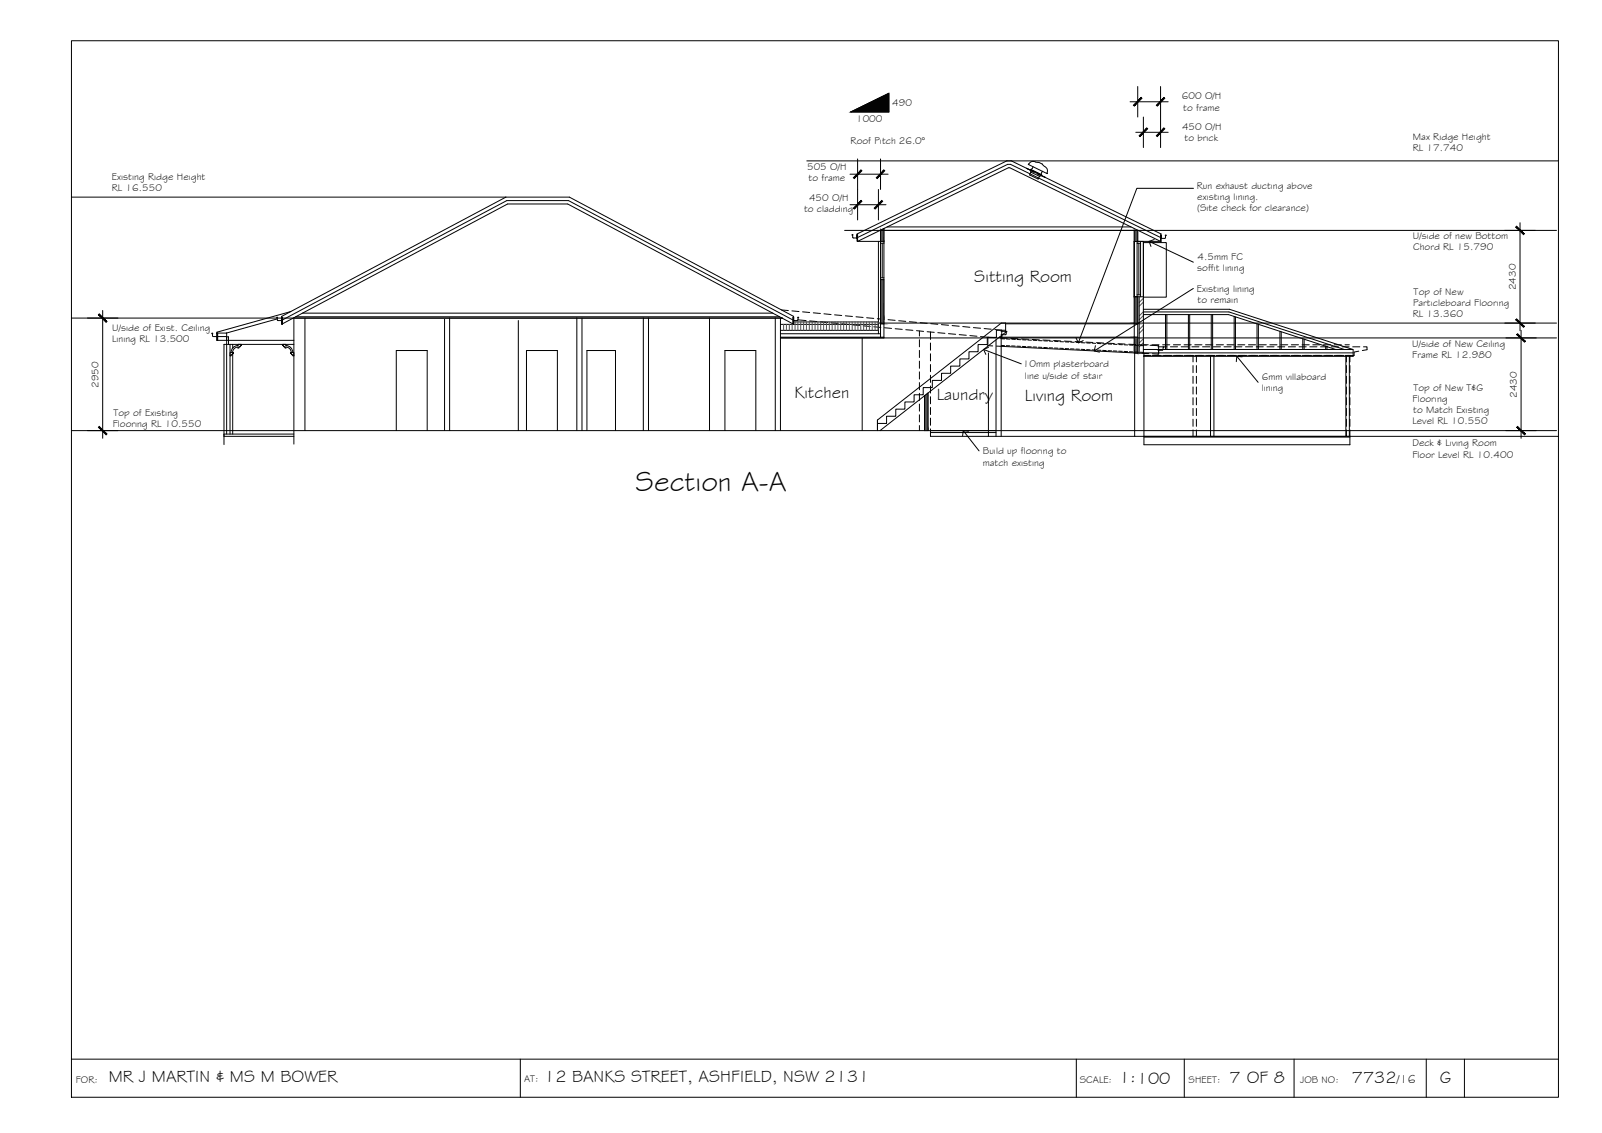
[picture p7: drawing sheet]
<svg xmlns="http://www.w3.org/2000/svg" width="420mm" height="297mm" viewBox="0 0 420 297" stroke-linecap="round" stroke-linejoin="round" font-family="sans-serif">
<!-- layer: HATCH -->
<g fill="#545454" stroke="#545454" stroke-width=".26">
<path d="M230.9 60.3l.9-.4v.4z"/>
<path d="M242.5 103.8l.9-.7v.7z"/>
<path d="M297.5 90.4h.9v2.1z"/>
<path d="M230.9 60.3l.9 .1zM230.9 60.3l.9 .1z"/>
<path d="M230.9 60.4l.9 2.9v-2.9zM230.9 60.4l.9 2.9h-.9z"/>
<path d="M297.5 77.8l.9 6.9v-6.9zM297.5 77.8l.9 6.9h-.9z"/>
<path d="M297.5 84.7l.9 .2v-.2zM297.5 84.7l.9 .2h-.9z"/>
<path d="M242.5 103.8l.9 9.1v-9.1zM242.5 103.8l.9 9.1h-.9z"/>
<path d="M297.5 88.4l.9 .2v-.2zM297.5 88.4l.9 .2h-.9z"/>
<path d="M297.5 88.6l.9 1.7v-1.7zM297.5 88.6l.9 1.7h-.9zM297.5 90.3l.9 .1zM297.5 90.3l.9 .1z"/>
<path d="M297.5 90.4v2.1h.9zM297.5 92.5l.9 .1z"/>
<path d="M230.9 73.3l.9 10.3v-10.3zM230.9 73.3l.9 10.3h-.9zM230.9 83.6l.9 .1zM230.9 83.6l.9 .1z"/>
<path d="M230.9 83.7l.9 1v-1zM230.9 83.7l.9 1h-.9z"/>
<path d="M230.9 84.7l.9 .2v-.2zM230.9 84.7l.9 .2h-.9z"/>
<path d="M297.5 60.4l.9 2.9v-2.9zM297.5 60.4l.9 2.9h-.9z"/>
</g>
<!-- layer: CEILING-FLOOR LINES -->
<path d="M18.7 51.7h114M211.6 42.2h197.1M221.5 60.4h186.7M18.7 83.4h186.2M204.7 88.6h203.5M230.4 84.7h177.8M18.7 112.9h389.5M244 114.4h164.7" fill="none" stroke="#000" stroke-width=".26"/>
<!-- layer: BORDER -->
<path d="M18.7 10.7h390v277h-390zM18.7 277.7h390M136.5 277.7v10M282.3 277.7v10M310.6 277.7v10M339.4 277.7v10M374.1 277.7v10M384.1 277.7v10" fill="none" stroke="#000" stroke-width=".26"/>
<!-- layer: TEXT -->
<path d="M223.1 29.4l10-4.9v4.9z" fill="#000" stroke="#000" stroke-width=".26"/>
<path d="M223.1 29.4l10-4.9v4.9z" fill="none" stroke="#000" stroke-width=".26"/>
<!-- layer: MASK -->
<g fill="#fff" stroke="#fff" stroke-width=".26">
<path d="M271.4 42.4l.2 .1z"/>
<path d="M270.6 44.3l2.5 1.2z"/>
<path d="M272.5 42.6l1 .7zM272.1 42.6h.4l1 .7z"/>
<path d="M272.1 42.6l1.6 .9zM271.9 42.6l1.8 .9z"/>
<path d="M271.9 42.6l2.1 1.1zM271.6 42.5l2.4 1.2z"/>
<path d="M271.6 42.5l2.4 1.2zM271.6 42.5l2.3 1.1z"/>
<path d="M274 43.7l.2 .1zM273.9 43.6l.3 .2z"/>
<path d="M271.6 42.5l2.3 1.1zM271.6 42.5l2.3 1.1z"/>
<path d="M271.4 42.4l.2 .1zM271.4 42.4l.2 .1z"/>
<path d="M273.9 43.6l.3 .2zM273.8 43.6l.4 .2z"/>
<path d="M271.6 42.5l2.3 1.1zM271.6 42.5l2.2 1.1z"/>
<path d="M271.4 42.4l.3 .2zM271.3 42.4l.4 .2z"/>
<path d="M273.8 43.6l.6 .3zM273.7 43.6l.7 .3z"/>
<path d="M271.7 42.6l2.1 1zM271.7 42.6l2 1z"/>
<path d="M271.3 42.4l.5 .2zM271.1 42.3l.7 .3z"/>
<path d="M273.7 43.6l.7 .3zM273.7 43.6l.7 .3z"/>
<path d="M273.7 43.6l.7 .3zM273.7 43.6l.7 .3z"/>
<path d="M271.8 42.6l1.9 1zM271.8 42.6l1.9 1z"/>
<path d="M271.1 42.3l.7 .4zM271.1 42.3l.7 .4z"/>
<path d="M273.7 43.6l.8 .4zM273.5 43.6l1 .4z"/>
<path d="M271.8 42.7l1.9 .9zM271.8 42.7l1.7 .9z"/>
<path d="M271.1 42.3l.8 .5zM271 42.3l.9 .5z"/>
<path d="M271 42.3l.9 .5zM270.9 42.3l1 .5z"/>
<path d="M273.5 43.6l1 .5zM273.5 43.6l1 .5z"/>
<path d="M271.9 42.8l1.6 .8zM271.9 42.8l1.6 .8z"/>
<path d="M270.9 42.3l1 .5zM270.9 42.3l1 .5z"/>
<path d="M273.5 43.6l1.1 .6zM273.4 43.6l1.2 .6z"/>
<path d="M271.9 42.8l1.6 .8zM271.9 42.8l1.5 .8z"/>
<path d="M270.9 42.3l1.1 .6zM270.8 42.3l1.2 .6z"/>
<path d="M270.8 42.3l1.2 .7zM270.7 42.3l1.3 .7z"/>
<path d="M273.4 43.6l1.2 .7zM273.3 43.6l1.3 .7z"/>
<path d="M272 42.9l1.4 .7zM272 42.9l1.3 .7z"/>
<path d="M270.7 42.3l1.3 .7zM270.7 42.3l1.3 .7z"/>
<path d="M273.3 43.6l1.4 .7zM273.2 43.7l1.5 .6z"/>
<path d="M272 43l1.3 .6zM272 43l1.2 .7z"/>
<path d="M270.7 42.3l1.3 .8zM270.6 42.4l1.4 .7z"/>
<path d="M273.2 43.7l1.5 .8zM273.1 43.7l1.6 .8z"/>
<path d="M272 43.1l1.2 .6zM272 43.1l1.1 .6z"/>
<path d="M270.6 42.4l1.5 .8zM270.5 42.4l1.6 .8z"/>
<path d="M273.1 43.7l1.6 .8zM273.1 43.7l1.6 .8z"/>
<path d="M273.1 43.7l1.6 .8zM273.1 43.7l1.6 .8z"/>
<path d="M272.1 43.2l1 .5zM272.1 43.2l1 .5z"/>
<path d="M270.5 42.4l1.6 .8zM270.5 42.4l1.6 .8z"/>
<path d="M273.1 43.7l1.6 1v-.2zM273 43.8l.1-.1 1.6 1z"/>
<path d="M272.1 43.2l.9 .6 .1-.1zM272.1 43.2l.9 .6z"/>
<path d="M270.5 42.4l1.6 1zM270.3 42.5l.2-.1 1.6 1z"/>
<path d="M270.3 42.5l4.5 2.2zM270.3 42.5l4.5 2.2zM270.3 42.5l4.5 2.2zM270.3 42.5l4.5 2.2z"/>
<path d="M270.3 42.5l4.4 2.4 .1-.2zM270.1 42.7l.2-.2 4.4 2.4zM270.1 42.7l4.6 2.2zM270.1 42.7l4.6 2.2z"/>
<path d="M270.1 42.7l4.6 2.4v-.2zM270.1 42.7l4.6 2.4-4.7-2.3zM270 42.8l4.7 2.3zM270 42.8l4.7 2.3z"/>
<path d="M270 42.8l4.6 2.6 .1-.3zM270 42.8l4.6 2.6-4.7-2.4z"/>
<path d="M269.9 43l4.8 2.4zM269.7 43l5 2.4z"/>
<path d="M269.7 43l5 2.4zM269.7 43l4.9 2.5z"/>
<path d="M270.9 43.7l2.3 1.6 .2-.4zM270.9 43.7l2.3 1.6-2.4-1.2z"/>
<path d="M270.8 44.1l2.4 1.2zM270.8 44.1l2.4 1.2z"/>
<path d="M270.7 44.1l2.5 1.2zM270.7 44.1l2.5 1.3z"/>
<path d="M270.7 44.2l2.4 1.2zM270.7 44.2l2.4 1.2z"/>
<path d="M270.7 44.2l2.4 1.2zM270.7 44.2l2.4 1.2z"/>
<path d="M270.7 44.2l2.4 1.3zM270.6 44.3l2.5 1.2zM270.6 44.3l2.5 1.2z"/>
<path d="M270.6 44.3l2.5 1.3zM270.6 44.3l2.5 1.3z"/>
<path d="M270.6 44.3l2.5 1.3zM270.6 44.3l2.5 1.3z"/>
<path d="M270.6 44.3l2.6 1.3zM270.5 44.4l2.7 1.2zM270.5 44.4l2.7 1.2zM270.5 44.4l2.7 1.2z"/>
<path d="M270.5 44.4l2.7 1.3zM270.4 44.4l2.8 1.3z"/>
<path d="M270.4 44.4l2.8 1.4zM270.4 44.4l2.8 1.4z"/>
<path d="M270.4 44.5l2.7 1.5 .1-.2zM270.4 44.5l2.7 1.5-2.8-1.4z"/>
</g>
<!-- layer: NEWWORK -->
<g fill="none" stroke="#000" stroke-width=".26">
<path d="M231.8 59.9v3.4M232.7 59.5h63.9M269.8 43a1.37 1.37 0 0 1 2.1-.5 2.44 2.44 0 0 1 2.1 1.2 1.48 1.48 0 0 1 .6 1.8l-4.9-2.4 .2-.1M270.3 44.7l.9 .5M270.3 44.7l.1 .4M270.3 44.6l-1.1-.5 1.1 .5 .1-.1 2.8 1.3-.1 .2 1.1 .5-1.1-.5 .1-.3M270.4 45.1l-.4 .8 2.3 1 .3-.7M270.4 45.1l2.2 1.1M270.4 44.5l2.8 1.3M270.9 43.7l-.6 1M272.1 45.6l.9 .5-.4 .1M273.2 45.3v.4"/>
<path d="M273.4 44.9l-.2 .4M223.6 62.2l.2 .2M223.7 61.6h-.3l.2 .1v.5M224.8 61.5v1.8h.1v-1.8h-.1v.9h-1M224.9 62.3l39.4-19.2h.7l39.4 19.2M224.9 61.6l-.1-.3 39.3-19.1h1.1l39.3 19.1-.1 .3M230.9 60.3v3h-6l39.6-19.3h.3l39.6 19.3h-6.9M230.9 73.3v15.1M231.8 73.3v15.3h-26.9M231.8 60.4h66.7M297.5 60.4v32.1M297.5 77.8h2.4"/>
<path d="M298.4 60.4v2.9M298.4 77.8v14.8M298.8 63.3h.1M298.8 77.8v14.8M299.9 63.6h6v14.3h-6M299.9 63.3v29.3M304.5 61.6v1.8h-.1v-1.8h.1v.9l1.1-.1 .1-.5 .2-.2h-.3M204.7 88.4h27.1M204.7 87.5h26.2M204.7 86.6h25.7M204.7 85h25.7M208.1 84.4h22.3"/>
<path d="M226.1 88.6v24.3M230.9 84.9h.9M230.9 84.7h.9M261.2 89.1v25.3M262.1 88.4h36.3M263.7 84.9h34.7M299.9 91.6h55v1.8h-55M299.9 92.5h55M299.9 82.5h22.3l28.1 9.1M299.9 81.1h22.5l32.4 10.5M299.9 81.8h22.4l30.3 9.8M305.7 82.5v9.1"/>
<path d="M306 82.5v9.1M311.7 82.5v9.1M312 82.5v9.1M317.5 93.4v21M317.7 82.5v9.1M318 82.5v9.1M318.4 93.4v21M323.7 83v8.6M324 83.1v8.5M329.7 84.9v6.7M330 85v6.6M335.7 86.9v4.7"/>
<path d="M336 87v4.6M341.7 88.8v2.8M342 88.9v2.7M347.7 90.8v.8M348 90.9v.7M353 93.4v21M353.9 93.4v21M242.5 103.8v9.1M243.4 103.1v9.8M244 112.9h17.2M244 113.4h17.2"/>
</g>
<!-- layer: EXISTING -->
<g fill="none" stroke="#000" stroke-width=".26">
<path d="M55.7 88l.2 .2M55.8 87.4h-.3l.2 .2v.4M56.9 87.3v.9h-1M56.9 87.3h.2v1.9h-.2zM59.4 89.2h17.7M59.4 88.3v25.5M60.3 92.4h.9v.3h-.3v.3h-.3v.3h-.3zM60.3 90.3v23.5M61 90.3v1M61 92.4v21.4M62.4 91.2h.3v-.3h.3v-.3h.3v-.3h-.9v.3a1.77 1.77 0 0 0-1.8 1.8M62.4 91.3v-.3a1.41 1.41 0 0 0-1.4 1.4"/>
<path d="M72.7 83.6l-13.3 3.7M73.9 83.2v.8h-1.1l-.3-.8h.3M73.9 83.2h.2v1.8h-.2zM73.9 85v-2.1l58.8-31.2h16.6l58.8 31.2v2.1M74.1 83.9l58.8-31.3h16.2l58.8 31.3M74.1 84.9l59-31.4h15.8l59 31.4M75 90.6a1.81 1.81 0 0 1 1.8 1.8M75 91a1.41 1.41 0 0 1 1.4 1.4M75 90.6v-.3h-.9v.3h.3v.3h.3v.3h.3M75 91v.3M76.2 92.4h.9v.9h-.3v-.3h-.3v-.3h-.3zM76.3 81.7l-19.4 5.4v.2h2.5v1.9h-2.5v-1h2.5"/>
<path d="M77 83.4h128.3M77.1 90.3h-18.4v26.3M77.1 83.4v33M77.5 83.1h127M79.3 82.1h123.4M80 83.4v29.5M116.6 83.7v29.2M117.9 83.4v29.5M135.9 84v28.9M151.3 83.4v29.5M152.6 83.4v29.5M168.7 83.4v29.5"/>
<path d="M170.1 83.4v29.5M186.1 83.4v29.5M203.3 83.4v29.5M204.7 83.4v29.5M204.9 81.3l1.9 .1M207.7 81.5l1.9 .2M207.9 83.2h.2v1.8h-.2zM208.1 83.2v.8h1l.2-.2M209.2 83.2h.3l-.2 .7M209.3 83.9l2.1 .1M210.5 81.8l1.9 .1M212.4 84.1l1.8 .2"/>
<path d="M213.3 82l1.9 .2M215.2 84.4l1.8 .2M216.1 82.3l1.9 .2M218 84.6l1.8 .2M218.9 82.5l1.9 .2M220.8 84.9l1.8 .2M221.7 82.8l1.9 .2M223.6 85.2l1.8 .1M224.5 83.1l1.9 .1M226.4 85.4l1.8 .2M227.3 83.3l1.9 .2M229.2 85.7l1.8 .1"/>
<path d="M230.1 83.6l1.9 .1M232 85.9l1.8 .2M232.9 83.8l1.9 .2M234.8 86.2l1.8 .2M235.7 84.1l1.9 .2M237.6 86.4l1.8 .2M238.5 84.3l1.9 .2M240.4 86.7l1.8 .2M241.1 86.8v1.3M241.1 89.1v1.8M241.1 91.9v1.8M241.1 94.7v1.9"/>
<path d="M241.1 97.5v1.9M241.3 84.6l1.9 .2M243.2 87l1.8 .1M244 87v2M244 89.9v1.9M244 92.7v1.9M244 95.6v1.8M244 98.4v1.9M244.1 84.9l1.9 .1M246 87.2l1.8 .2M246.9 85.1l1.9 .2M248.8 87.5l1.8 .1"/>
<path d="M249.7 85.4l1.9 .1M251.6 87.7l1.8 .2M252.5 85.6l1.9 .2M254.4 88l1.8 .2M255.3 85.9l1.9 .2M257.2 88.2l2.1 .2M258.1 86.1l1.9 .2M259.2 92.5v21.9M260.9 86.4l1.8 .2v2h-.2M261.3 90.7l40 2M261.4 88.5l-2.3-.1v2.2l1.3 .1M262.3 88.6l1.9 .1"/>
<path d="M262.5 86.9h1.5l-.1 .7M262.6 88.4v26M263.9 87.5l-.2 .2h-1.2M265.1 88.7l1.9 .1M267.9 88.9l1.9 .1M270.7 89l1.9 .1M273.5 89.1l1.9 .1M276.3 89.3l1.9 .1M279.1 89.4l1.9 .1M281.9 89.5l1.9 .2M284.8 89.7l1.8 .1M287.6 89.8l1.8 .1"/>
<path d="M290.4 90l1.9 .1M293.2 90.1l1.9 .1M296 90.2l1.9 .1M297.6 92.5v21.9M298.8 90.4l1.9 .1M300 92.6v24h54v-3.9M300 93.2h1.8M301.6 90.5l2.3 .1v2.2l-1.7-.1M302.7 93.2h1.9M303.7 90.9h1.5l-.4 .9M303.7 91.8h1.1M303.9 91.8v1"/>
<path d="M305.1 90.9h.9M305.5 93.2h1.9M307 90.9h1.8M308.4 93.2h1.8M309.8 90.9h1.8M311.2 93.2h1.9M312.6 90.9h1.9M312.9 93.2v1.7M312.9 95.8v1.9M312.9 98.7v1.8M313.8 93.2v1.7M313.8 95.8v1.9"/>
<path d="M313.8 98.7v1.8M314 93.2h1.9M315.4 90.9h1.9M316.8 93.2h1.9M318.2 90.9h1.9M319.6 93.2h1.9M321 90.9h1.9M322.4 93.2h1.9M323.8 90.9h1.9M325.2 93.2h1.9M326.7 90.9h1.8M328 93.2h1.9"/>
<path d="M329.5 90.9h1.8M330.9 93.2h1.8M332.3 90.9h1.8M333.7 93.2h1.9M335.1 90.9h1.9M336.5 93.2h1.9M337.9 90.9h1.9M339.3 93.2h1.9M340.7 90.9h1.9M342.1 93.2h1.9M343.5 90.9h1.9M344.9 93.2h1.9"/>
<path d="M346.3 90.9h1.9M347.7 93.2h1.9M349.2 90.9h1.8M350.5 93.2h1.9M352 90.9h1.8M353.1 93.2v1.7M353.1 95.8v1.9M353.1 98.7v1.8M354 93.2v1.7M354 95.8v1.9M354 98.7v1.8M354.8 90.9h1.8"/>
<path d="M356.4 92.1l-1.3 .2v.9h-1.7M357.6 90.9h.9v.8l-1.2 .2M58.7 113.8h18.4M58.7 114.4h18.4M103.9 112.9v-21h8.1v21M138.1 112.9v-21h8.1v21M153.9 112.9v-21h7.5v21M190.1 112.9v-21h8.1v21M241.1 100.3v1.9M241.1 103.1v1.9M241.1 105.9v1.9M241.1 108.7v1.9"/>
<path d="M241.1 111.6v1.3M244 101.2v1.9M244 104v1.9M244 106.8v1.9M244 109.6v1.9M244 112.4v2M300 114.4h54M300 114.6h54M312.9 101.4v1.9M312.9 104.3v1.8M312.9 107.1v1.9M312.9 109.9v1.9"/>
<path d="M312.9 112.7v1.7M313.8 101.4v1.9M313.8 104.3v1.8M313.8 107.1v1.9M313.8 109.9v1.9M313.8 112.7v1.7M353.1 101.4v1.9M353.1 104.3v1.8M353.1 107.1v1.9M353.1 109.9v1.9M353.1 112.7v1.7M354 101.4v1.9"/>
<path d="M354 104.3v1.8M354 107.1v1.9M354 109.9v1.9"/>
</g>
<!-- layer: DIMENSION -->
<g fill="none" stroke="#000" stroke-width=".26">
<path d="M296.4 26.7h10M297.9 34.7h8.5M298.4 22.7v8M299.9 30.7v8M304.4 22.7v16M222.9 53.7h9.5M222.9 45.7h10M224.9 41.7v16M230.4 49.7v8M230.9 41.7v8M398.7 58.4v28.3M394.7 60.4h8"/>
<path d="M22.9 83.4h8M26.9 81.4v33.5M394.7 84.7h8M394.9 88.6h8M398.9 86.6v28.3M22.9 112.9h8M394.9 112.9h8"/>
</g>
<!-- layer: 0 -->
<g fill="#000" stroke="#000" stroke-width=".26">
<path d="M299.3 25.6l-1.8 2.2 2-2zM297.3 27.6l2-2-1.8 2.2z"/>
<path d="M300.8 33.6l-1.8 2.2 2-2zM298.8 35.6l2-2-1.8 2.2z"/>
<path d="M305.3 33.6l-2 2 .2 .2zM305.3 33.6l.2 .2-2 2z"/>
<path d="M305.3 25.6l-2 2 .2 .2zM305.3 25.6l.2 .2-2 2z"/>
<path d="M225.8 52.6l-1.8 2.2 2-2zM223.8 54.6l2-2-1.8 2.2z"/>
<path d="M225.8 44.6l-1.8 2.2 2-2zM225.8 44.6l-1.8 2.2-.2-.2z"/>
<path d="M229.3 54.6l.2 .2 1.8-2.2zM231.3 52.6l.2 .2-2 2z"/>
<path d="M231.8 44.6l-2 2 .2 .2zM231.8 44.6l.2 .2-2 2z"/>
<path d="M397.6 59.5l2 2 .2-.2zM397.6 59.5l.2-.2 2 2z"/>
<path d="M25.8 82.5l2 2 .2-.2zM26 82.3l2 2-2.2-1.8z"/>
<path d="M397.8 83.6l-.2 .2 2.2 1.8zM397.6 83.8l2.2 1.8-.2 .2z"/>
<path d="M397.8 87.7l2 2 .2-.2zM397.8 87.7l.2-.2 2 2z"/>
<path d="M26 111.8l-.2 .2 2.2 1.8zM25.8 112l2.2 1.8-.2 .2z"/>
<path d="M397.8 112l2.2 1.8-2-2zM397.8 112l2.2 1.8-.2 .2z"/>
</g>
<!-- layer: 0.13 -->
<g fill="none" stroke="#000" stroke-width=".26">
<path d="M59.4 88.3h.5v2M204.9 83.4h.3M300 93.2h1.2M300 90.4h1.2M302.1 93.2h1.9M302.1 90.4h1.9M304.9 93.2h1.9M304.9 90.4h1.9M307.7 93.2h1.9M307.7 90.4h1.9M310.5 93.2h1.9M310.5 90.4h1.9"/>
<path d="M313.4 93.2h1.8M313.4 90.4h1.8M316.2 93.2h1.9M316.2 90.4h1.9M319 93.2h1.9M319 90.4h1.9M321.8 93.2h1.9M321.8 90.4h1.9M324.6 93.2h1.9M324.6 90.4h1.9M327.4 93.2h1.9M327.4 90.4h1.9"/>
<path d="M330.2 93.2h1.9M330.2 90.4h1.9M333 93.2h1.9M333 90.4h1.9M335.9 93.2h1.8M335.9 90.4h1.8M338.7 93.2h1.9M338.7 90.4h1.9M341.5 93.2h1.9M341.5 90.4h1.9M344.3 93.2h1.9M344.3 90.4h1.9"/>
<path d="M347.1 93.2h1.9M347.1 90.4h1.9M349.9 93.2h1.9M349.9 90.4h1.9M352.7 93.2h1.2v.3M352.7 90.4h1.2"/>
</g>
<!-- layer: HATCH -->
<g fill="none" stroke="#545454" stroke-width=".26">
<path d="M299.9 78.2l-1.1 1.1M299.9 79.2l-1.1 1.1M205.5 85v1.6M206.3 85v1.6M207 85v1.6M207.8 85v1.6M208.5 84.4v2.2M209.3 84.4v2.2M210 84.4v2.2M210.8 84.4v2.2M211.5 84.4v2.2M212.3 84.4v2.2"/>
<path d="M213 84.4v2.2M213.8 84.4v2.2M214.5 84.4v2.2M215.3 84.4v2.2M216 84.4v2.2M216.8 84.4v2.2M217.5 84.4v2.2M218.3 84.4v2.2M219 84.4v2.2M219.8 84.4v2.2M220.5 84.4v2.2M221.3 84.4v2.2"/>
<path d="M222 84.4v2.2M222.8 84.4v2.2M223.5 84.4v2.2M224.3 84.4v2.2M225 84.4v2.2M225.7 84.4v2.2M226.5 84.4v2.2M227.3 84.4v2.2M228 84.4v2.2M228.8 84.4v2.2M229.5 84.4v2.2M230.3 84.4v2.2"/>
<path d="M299.9 89.8l-1.1 1.1M299.9 81.7l-1.1 1.1M299.9 85.3l-1.1 1.1M299.9 88.8l-1.1 1.1M299.9 92.4l-.3 .2M299.9 82.7l-1.1 1.1M299.9 86.3l-1.1 1.1"/>
</g>
<!-- layer: INSULCLAD -->
<path d="M230.4 63.3v24.2" fill="none" stroke="#000" stroke-width=".26"/>
<!-- layer: WINDOWS -->
<g fill="none" stroke="#000" stroke-width=".26">
<path d="M230.9 63.3h.9v10h-.9zM230.9 63.8h.9M230.9 72.8h.9M231.4 63.8v9M297.5 63.3v14.5v-14.5M297.5 63.3h.9M297.5 77.8h.9M298.2 63.8h.9M298.2 77.3h.9M298.2 63.3v14.5M298.7 63.8v13.5M299.1 63.3v14.5"/>
<path d="M299.9 63.3v14.5"/>
</g>
<!-- layer: STAIRS -->
<path d="M263.7 86.6h-2.4v1.8h-2.4v1.9h-2.4v1.9h-2.4v1.9h-2.4v1.9h-2.4v1.9h-2.4v1.8h-2.4v1.9h-2.4v1.9h-2.4v1.9h-2.4v1.9h-2.4v1.8h-2.4v1.9h-2.4M230.1 112.9v-2.8l32.5-25.4h1.1v2.4l-32.9 25.8" fill="none" stroke="#000" stroke-width=".26"/>
<!-- layer: SERVICES -->
<g fill="none" stroke="#000" stroke-width=".26">
<path d="M262.6 90.6h.8M262.7 88.8l.8 .1M263.9 90.6l.9 .1M264 88.9h.9M265.3 90.7h.9M265.4 88.9l.9 .1M266.7 90.8h1M266.8 89l.9 .1M268.1 90.8l1 .1M268.2 89.1h.9M269.5 90.9h1M269.6 89.1l.9 .1"/>
<path d="M270.9 91h1M271 89.2l.9 .1M272.3 91l1 .1M272.4 89.3h.9M273.7 91.1l1 .1M273.8 89.4h.9M275.2 91.2h.9M275.2 89.4l.9 .1M276.5 91.2l1 .1M276.6 89.5h.9M277.9 91.3h1M278 89.6h.9"/>
<path d="M279.4 91.4h.9M279.4 89.6l.9 .1M280.8 91.5h.9M280.8 89.7h.9M282.2 91.5l.9 .1M282.2 89.8h1M283.6 91.6h.9M283.6 89.8l1 .1M285 91.7h.9M285 89.9l.9 .1M286.4 91.7l.9 .1M286.4 90h1"/>
<path d="M287.8 91.8h.9M287.8 90l1 .1M289.2 91.9h.9M289.2 90.1l1 .1M290.6 91.9l.9 .1M290.6 90.2h1M292 92h.9M292 90.2l1 .1M293.4 92.1h1M293.4 90.3l1 .1M294.8 92.1l.9 .1M294.9 90.4h.9"/>
<path d="M296.2 92.2l.9 .1M296.3 90.5h.9M297.6 92.3h1M297.7 90.5l.9 .1M299 92.3l.9 .1M299.1 90.6h.8"/>
</g>
<!-- layer: 0 -->
<path d="M313 49.4h-14.8l-15.4 40.5M301.4 63.3l11.6 5.4M302.7 62.8l-1.3 .5 .5 1.3M313 75.6l-26 16.4M258 91.6l9.9 3.8M259.3 91.1l-1.3 .5 .6 1.3M282.2 88.6l.6 1.3 1.3-.6M287.3 90.6l-.3 1.4 1.4 .3M324.4 93.4l5.6 6.8M325.8 93.5l-1.4-.1-.2 1.4M252.6 112.9l4.2 5.3M254 113.1l-1.4-.2-.1 1.4" fill="none" stroke="#000" stroke-width=".26"/>
<text font-size="7.5" x="166.7" y="128.6">Section A-A</text>
<g font-size="4.5">
<text x="255.5" y="73.9">Sitting Room</text>
<text x="208.4" y="104.3">Kitchen</text>
<text x="245.7" y="104.9">Laundry</text>
<text x="268.8" y="105">Living Room</text>
<text x="28.5" y="283.8">MR J MARTIN &amp; MS M BOWER</text>
<text x="142.7" y="283.7">12 BANKS STREET, ASHFIELD, NSW 2131</text>
<text x="293.5" y="284">1:100</text>
<text x="322.4" y="284">7 OF 8</text>
<text x="354.5" y="283.9">7732</text>
<text x="377.7" y="283.9">G</text>
</g>
<text font-size="3.2" x="366.4" y="283.9">/16</text>
<g font-size="2.6">
<text x="234" y="27.7">490</text>
<text x="310" y="26">600 O/H</text>
<text x="310.3" y="29">to frame</text>
<text x="224.5" y="31.9">1000</text>
<text x="310" y="34.1">450 O/H</text>
<text x="223.1" y="37.7">Roof Pitch 26.0°</text>
<text x="310.7" y="37">to brick</text>
<text x="370.6" y="39.7">RL 17.740</text>
<text x="370.6" y="36.8">Max Ridge Height</text>
<text x="29.4" y="47.2">Existing Ridge Height</text>
<text x="211.7" y="44.6">505 O/H</text>
<text x="212.1" y="47.5">to frame</text>
<text x="29.3" y="50.2">RL 16.550</text>
<text x="212.2" y="52.7">450 O/H</text>
<text x="313.9" y="49.5">Run exhaust ducting above</text>
<text x="314" y="52.4">existing lining.</text>
<text x="210.9" y="55.7">to cladding</text>
<text x="314" y="55.4">(Site check for clearance)</text>
<text x="370.6" y="62.6">U/side of new Bottom</text>
<text x="370.6" y="65.5">Chord RL 15.790</text>
<text x="314" y="71">soffit lining</text>
<text x="314.1" y="68">4.5mm FC</text>
<text x="313.9" y="76.5">Existing lining</text>
<text x="370.8" y="77.3">Top of New</text>
<text x="397.6" y="76.1" transform="rotate(-90 397.6 76.1)">2430</text>
<text x="314.1" y="79.4">to remain</text>
<text x="370.6" y="83.2">RL 13.360</text>
<text x="370.6" y="80.3">Particleboard Flooring</text>
<text x="29.4" y="86.8">U/side of Exist. Ceiling</text>
<text x="29.4" y="89.8">Lining RL 13.500</text>
<text x="370.4" y="90.9">U/side of New Ceiling</text>
<text x="370.4" y="93.8">Frame RL 12.980</text>
<text x="25.9" y="101.7" transform="rotate(-90 25.9 101.7)">2950</text>
<text x="268.3" y="96.3">10mm plasterboard</text>
<text x="268.8" y="99.2">line u/side of stair</text>
<text x="330.9" y="99.5">6mm villaboard</text>
<text x="330.9" y="102.4">lining</text>
<text x="370.5" y="105.3">Flooring</text>
<text x="370.7" y="102.4">Top of New T&amp;G</text>
<text x="397.8" y="104.3" transform="rotate(-90 397.8 104.3)">2430</text>
<text x="29.6" y="112.1">Flooring RL 10.550</text>
<text x="29.8" y="109.1">Top of Existing</text>
<text x="370.5" y="111.2">Level RL 10.550</text>
<text x="370.6" y="108.2">to Match Existing</text>
<text x="257.8" y="119.1">Build up flooring to</text>
<text x="370.4" y="117">Deck &amp; Living Room</text>
<text x="370.4" y="120">Floor Level RL 10.400</text>
<text x="257.8" y="122.1">match existing</text>
<text x="19.9" y="283.9">FOR:</text>
<text x="137.5" y="283.7">AT:</text>
<text x="283.2" y="284">SCALE:</text>
<text x="311.7" y="284">SHEET:</text>
<text x="341" y="284">JOB NO:</text>
</g>
</svg>
